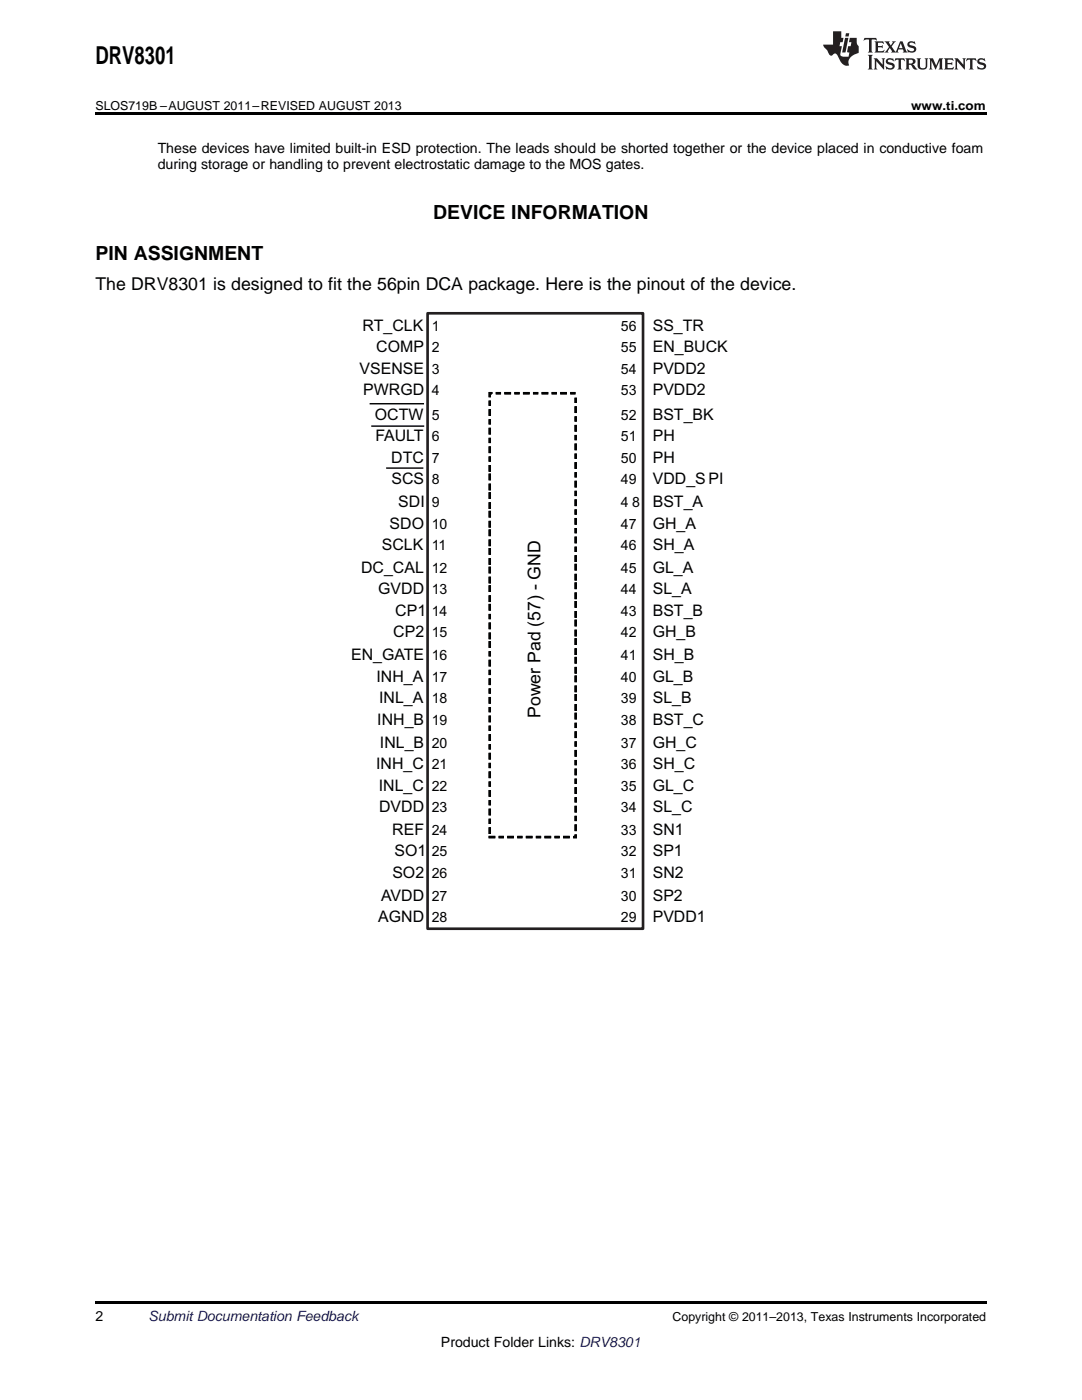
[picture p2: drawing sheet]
<svg xmlns="http://www.w3.org/2000/svg" width="216mm" height="279mm" viewBox="0 0 216 279" stroke-linecap="round" stroke-linejoin="round" font-family="sans-serif">
<path d="M19 259.7h177.8v.5h-177.8z" fill="#000"/>
<path d="M113.9 78.3h.8v.3h-.8zM111.9 78.3h1.1v.3h-1.1zM110.2 78.3h.8v.3h-.8zM108.2 78.3h1.1v.3h-1.1zM106.4 78.3h.9v.3h-.9zM104.4 78.3h1.2v.3h-1.2zM102.7 78.3h.9v.3h-.9zM100.7 78.3h1.2v.3h-1.2zM99 78.3h.9v.3h-.9zM97.6 78.3h.6v.3h-.6h.3v.6h-.3zM97.6 80h.3v.9h-.3zM97.6 81.8h.3v1.1h-.3zM97.6 83.8h.3v.8h-.3zM97.6 85.5h.3v1.1h-.3zM97.6 87.5h.3v.8h-.3zM97.6 89.2h.3v1.1h-.3zM97.6 91.2h.3v.8h-.3zM97.6 92.9h.3v1.1h-.3zM97.6 94.6h.3v1.2h-.3zM97.6 96.6h.3v1.2h-.3zM97.6 98.3h.3v1.2h-.3zM97.6 100.3h.3v1.2h-.3zM97.6 102h.3v1.2h-.3zM97.6 104h.3v1.2h-.3zM97.6 105.8h.3v1.1h-.3zM97.6 107.8h.3v1.1h-.3zM97.6 109.5h.3v1.1h-.3zM97.6 111.5h.3v1.1h-.3zM97.6 113.2h.3v1.1h-.3zM97.6 115.2h.3v1.1h-.3zM97.6 116.9h.3v1.1h-.3zM97.6 118.9h.3v1.1h-.3zM97.6 120.6h.3v1.2h-.3zM97.6 122.6h.3v.9h-.3zM97.6 124.3h.3v1.2h-.3zM97.6 126.3h.3v1.2h-.3zM97.6 128h.3v1.2h-.3zM97.6 130.1h.3v.8h-.3zM97.6 131.8h.3v1.1h-.3zM97.6 133.8h.3v.8h-.3zM97.6 135.5h.3v1.1h-.3zM97.6 137.5h.3v.8h-.3zM97.6 139.2h.3v1.1h-.3zM97.6 141.2h.3v.9h-.3zM97.6 142.9h.3v1.2h-.3zM97.6 144.9h.3v.9h-.3zM97.6 146.6h.3v1.2h-.3zM97.6 148.6h.3v.9h-.3zM97.6 150.3h.3v1.2h-.3zM97.6 152.3h.3v.9h-.3zM97.6 154.1h.3v1.1h-.3zM97.6 156.1h.3v.8h-.3zM97.6 157.8h.3v1.1h-.3zM97.6 159.8h.3v.8h-.3zM97.6 161.5h.3v1.1h-.3zM97.6 163.5h.3v.8h-.3zM97.6 165.2h.3v1.1h-.3zM97.6 166.9h1.1v.3h-1.1zM99.6 166.9h.8v.3h-.8zM101.3 166.9h1.1v.3h-1.1zM103.3 166.9h.9v.3h-.9zM105 166.9h1.2v.3h-1.2zM107 166.9h.9v.3h-.9zM108.7 166.9h1.2v.3h-1.2zM110.7 166.9h.9v.3h-.9zM112.4 166.9h1.2v.3h-1.2zM114.7 166.6h.3v.6h-.6v-.3h.3v.3zM114.7 164.6h.3v1.2h-.3zM114.7 162.9h.3v.9h-.3zM114.7 160.9h.3v1.2h-.3zM114.7 159.2h.3v.9h-.3zM114.7 157.2h.3v1.1h-.3zM114.7 155.5h.3v.8h-.3zM114.7 153.5h.3v1.1h-.3zM114.7 151.8h.3v.8h-.3zM114.7 149.8h.3v1.1h-.3zM114.7 148.1h.3v.8h-.3zM114.7 146.1h.3v1.1h-.3zM114.7 144.3h.3v.9h-.3zM114.7 142.3h.3v1.2h-.3zM114.7 140.6h.3v1.2h-.3zM114.7 138.6h.3v1.2h-.3zM114.7 136.9h.3v1.2h-.3zM114.7 134.9h.3v1.2h-.3zM114.7 133.2h.3v1.1h-.3zM114.7 131.2h.3v1.1h-.3zM114.7 129.5h.3v1.1h-.3zM114.7 127.5h.3v1.1h-.3zM114.7 125.8h.3v1.1h-.3zM114.7 123.8h.3v1.1h-.3zM114.7 122h.3v1.2h-.3zM114.7 120h.3v1.2h-.3zM114.7 118.3h.3v1.2h-.3zM114.7 116.3h.3v1.2h-.3zM114.7 114.6h.3v1.2h-.3zM114.7 112.6h.3v1.2h-.3zM114.7 110.9h.3v1.1h-.3zM114.7 109.2h.3v.8h-.3zM114.7 107.2h.3v1.1h-.3zM114.7 105.5h.3v.8h-.3zM114.7 103.5h.3v1.1h-.3zM114.7 101.8h.3v.8h-.3zM114.7 99.8h.3v1.1h-.3zM114.7 98h.3v.9h-.3zM114.7 96h.3v1.2h-.3zM114.7 94.3h.3v.9h-.3zM114.7 92.3h.3v1.2h-.3zM114.7 90.6h.3v.9h-.3zM114.7 88.6h.3v1.2h-.3zM114.7 86.9h.3v.9h-.3zM114.7 84.9h.3v1.1h-.3zM114.7 83.2h.3v.8h-.3zM114.7 81.2h.3v1.1h-.3zM114.7 79.5h.3v.8h-.3z" fill-rule="evenodd" fill="#010202"/>
<g fill="none" stroke="#010202" stroke-width=".2">
<path d="M97.6 78.3h.6v.3h-.6h.3v.6h-.3zM99 78.3h.9v.3h-.9zM100.7 78.3h1.2v.3h-1.2zM102.7 78.3h.9v.3h-.9zM104.4 78.3h1.2v.3h-1.2zM106.4 78.3h.9v.3h-.9zM108.2 78.3h1.1v.3h-1.1zM110.2 78.3h.8v.3h-.8zM111.9 78.3h1.1v.3h-1.1zM113.9 78.3h.8v.3h-.8zM114.7 79.5h.3v.8h-.3zM97.6 80h.3v.9h-.3z"/>
<path d="M97.6 81.8h.3v1.1h-.3zM97.6 83.8h.3v.8h-.3zM97.6 85.5h.3v1.1h-.3zM97.6 87.5h.3v.8h-.3zM97.6 89.2h.3v1.1h-.3zM97.6 91.2h.3v.8h-.3zM97.6 92.9h.3v1.1h-.3zM97.6 94.6h.3v1.2h-.3zM97.6 96.6h.3v1.2h-.3zM97.6 98.3h.3v1.2h-.3zM114.7 99.8h.3v1.1h-.3zM114.7 98h.3v.9h-.3z"/>
<path d="M114.7 96h.3v1.2h-.3zM114.7 94.3h.3v.9h-.3zM114.7 92.3h.3v1.2h-.3zM114.7 90.6h.3v.9h-.3zM114.7 88.6h.3v1.2h-.3zM114.7 86.9h.3v.9h-.3zM114.7 84.9h.3v1.1h-.3zM114.7 83.2h.3v.8h-.3zM114.7 81.2h.3v1.1h-.3zM97.6 100.3h.3v1.2h-.3zM97.6 102h.3v1.2h-.3zM97.6 104h.3v1.2h-.3z"/>
<path d="M97.6 105.8h.3v1.1h-.3zM97.6 107.8h.3v1.1h-.3zM97.6 109.5h.3v1.1h-.3zM97.6 111.5h.3v1.1h-.3zM97.6 113.2h.3v1.1h-.3zM97.6 115.2h.3v1.1h-.3zM97.6 116.9h.3v1.1h-.3zM97.6 118.9h.3v1.1h-.3zM114.7 118.3h.3v1.2h-.3zM114.7 116.3h.3v1.2h-.3zM114.7 114.6h.3v1.2h-.3zM114.7 112.6h.3v1.2h-.3z"/>
<path d="M114.7 110.9h.3v1.1h-.3zM114.7 109.2h.3v.8h-.3zM114.7 107.2h.3v1.1h-.3zM114.7 105.5h.3v.8h-.3zM114.7 103.5h.3v1.1h-.3zM114.7 101.8h.3v.8h-.3zM97.6 120.6h.3v1.2h-.3zM97.6 122.6h.3v.9h-.3zM97.6 124.3h.3v1.2h-.3zM97.6 126.3h.3v1.2h-.3zM97.6 128h.3v1.2h-.3zM97.6 130.1h.3v.8h-.3z"/>
<path d="M97.6 131.8h.3v1.1h-.3zM97.6 133.8h.3v.8h-.3zM97.6 135.5h.3v1.1h-.3zM97.6 137.5h.3v.8h-.3zM97.6 139.2h.3v1.1h-.3zM114.7 138.6h.3v1.2h-.3zM114.7 136.9h.3v1.2h-.3zM114.7 134.9h.3v1.2h-.3zM114.7 133.2h.3v1.1h-.3zM114.7 131.2h.3v1.1h-.3zM114.7 129.5h.3v1.1h-.3zM114.7 127.5h.3v1.1h-.3z"/>
<path d="M114.7 125.8h.3v1.1h-.3zM114.7 123.8h.3v1.1h-.3zM114.7 122h.3v1.2h-.3zM114.7 120h.3v1.2h-.3zM97.6 141.2h.3v.9h-.3zM97.6 142.9h.3v1.2h-.3zM97.6 144.9h.3v.9h-.3zM97.6 146.6h.3v1.2h-.3zM97.6 148.6h.3v.9h-.3zM97.6 150.3h.3v1.2h-.3zM97.6 152.3h.3v.9h-.3zM97.6 154.1h.3v1.1h-.3z"/>
<path d="M97.6 156.1h.3v.8h-.3zM97.6 157.8h.3v1.1h-.3zM97.6 159.8h.3v.8h-.3zM114.7 159.2h.3v.9h-.3zM114.7 157.2h.3v1.1h-.3zM114.7 155.5h.3v.8h-.3zM114.7 153.5h.3v1.1h-.3zM114.7 151.8h.3v.8h-.3zM114.7 149.8h.3v1.1h-.3zM114.7 148.1h.3v.8h-.3zM114.7 146.1h.3v1.1h-.3zM114.7 144.3h.3v.9h-.3z"/>
<path d="M114.7 142.3h.3v1.2h-.3zM114.7 140.6h.3v1.2h-.3zM97.6 161.5h.3v1.1h-.3zM97.6 163.5h.3v.8h-.3zM97.6 165.2h.3v1.1h-.3zM97.6 166.9h1.1v.3h-1.1zM99.6 166.9h.8v.3h-.8zM101.3 166.9h1.1v.3h-1.1zM103.3 166.9h.9v.3h-.9zM105 166.9h1.2v.3h-1.2zM107 166.9h.9v.3h-.9zM108.7 166.9h1.2v.3h-1.2z"/>
<path d="M110.7 166.9h.9v.3h-.9zM112.4 166.9h1.2v.3h-1.2zM114.7 164.6h.3v1.2h-.3zM114.7 162.9h.3v.9h-.3zM114.7 160.9h.3v1.2h-.3zM114.7 166.6h.3v.6h-.6v-.3h.3v.3z"/>
</g>
<path d="M113.9 78.3h.8v.3h-.8zM111.9 78.3h1.1v.3h-1.1zM110.2 78.3h.8v.3h-.8zM108.2 78.3h1.1v.3h-1.1zM106.4 78.3h.9v.3h-.9zM104.4 78.3h1.2v.3h-1.2zM102.7 78.3h.9v.3h-.9zM100.7 78.3h1.2v.3h-1.2zM99 78.3h.9v.3h-.9zM97.6 78.3h.6v.3h-.6h.3v.6h-.3zM97.6 80h.3v.9h-.3zM97.6 81.8h.3v1.1h-.3zM97.6 83.8h.3v.8h-.3zM97.6 85.5h.3v1.1h-.3zM97.6 87.5h.3v.8h-.3zM97.6 89.2h.3v1.1h-.3zM97.6 91.2h.3v.8h-.3zM97.6 92.9h.3v1.1h-.3zM97.6 94.6h.3v1.2h-.3zM97.6 96.6h.3v1.2h-.3zM97.6 98.3h.3v1.2h-.3zM97.6 100.3h.3v1.2h-.3zM97.6 102h.3v1.2h-.3zM97.6 104h.3v1.2h-.3zM97.6 105.8h.3v1.1h-.3zM97.6 107.8h.3v1.1h-.3zM97.6 109.5h.3v1.1h-.3zM97.6 111.5h.3v1.1h-.3zM97.6 113.2h.3v1.1h-.3zM97.6 115.2h.3v1.1h-.3zM97.6 116.9h.3v1.1h-.3zM97.6 118.9h.3v1.1h-.3zM97.6 120.6h.3v1.2h-.3zM97.6 122.6h.3v.9h-.3zM97.6 124.3h.3v1.2h-.3zM97.6 126.3h.3v1.2h-.3zM97.6 128h.3v1.2h-.3zM97.6 130.1h.3v.8h-.3zM97.6 131.8h.3v1.1h-.3zM97.6 133.8h.3v.8h-.3zM97.6 135.5h.3v1.1h-.3zM97.6 137.5h.3v.8h-.3zM97.6 139.2h.3v1.1h-.3zM97.6 141.2h.3v.9h-.3zM97.6 142.9h.3v1.2h-.3zM97.6 144.9h.3v.9h-.3zM97.6 146.6h.3v1.2h-.3zM97.6 148.6h.3v.9h-.3zM97.6 150.3h.3v1.2h-.3zM97.6 152.3h.3v.9h-.3zM97.6 154.1h.3v1.1h-.3zM97.6 156.1h.3v.8h-.3zM97.6 157.8h.3v1.1h-.3zM97.6 159.8h.3v.8h-.3zM97.6 161.5h.3v1.1h-.3zM97.6 163.5h.3v.8h-.3zM97.6 165.2h.3v1.1h-.3zM97.6 166.9h1.1v.3h-1.1zM99.6 166.9h.8v.3h-.8zM101.3 166.9h1.1v.3h-1.1zM103.3 166.9h.9v.3h-.9zM105 166.9h1.2v.3h-1.2zM107 166.9h.9v.3h-.9zM108.7 166.9h1.2v.3h-1.2zM110.7 166.9h.9v.3h-.9zM112.4 166.9h1.2v.3h-1.2zM114.7 166.6h.3v.6h-.6v-.3h.3v.3zM114.7 164.6h.3v1.2h-.3zM114.7 162.9h.3v.9h-.3zM114.7 160.9h.3v1.2h-.3zM114.7 159.2h.3v.9h-.3zM114.7 157.2h.3v1.1h-.3zM114.7 155.5h.3v.8h-.3zM114.7 153.5h.3v1.1h-.3zM114.7 151.8h.3v.8h-.3zM114.7 149.8h.3v1.1h-.3zM114.7 148.1h.3v.8h-.3zM114.7 146.1h.3v1.1h-.3zM114.7 144.3h.3v.9h-.3zM114.7 142.3h.3v1.2h-.3zM114.7 140.6h.3v1.2h-.3zM114.7 138.6h.3v1.2h-.3zM114.7 136.9h.3v1.2h-.3zM114.7 134.9h.3v1.2h-.3zM114.7 133.2h.3v1.1h-.3zM114.7 131.2h.3v1.1h-.3zM114.7 129.5h.3v1.1h-.3zM114.7 127.5h.3v1.1h-.3zM114.7 125.8h.3v1.1h-.3zM114.7 123.8h.3v1.1h-.3zM114.7 122h.3v1.2h-.3zM114.7 120h.3v1.2h-.3zM114.7 118.3h.3v1.2h-.3zM114.7 116.3h.3v1.2h-.3zM114.7 114.6h.3v1.2h-.3zM114.7 112.6h.3v1.2h-.3zM114.7 110.9h.3v1.1h-.3zM114.7 109.2h.3v.8h-.3zM114.7 107.2h.3v1.1h-.3zM114.7 105.5h.3v.8h-.3zM114.7 103.5h.3v1.1h-.3zM114.7 101.8h.3v.8h-.3zM114.7 99.8h.3v1.1h-.3zM114.7 98h.3v.9h-.3zM114.7 96h.3v1.2h-.3zM114.7 94.3h.3v.9h-.3zM114.7 92.3h.3v1.2h-.3zM114.7 90.6h.3v.9h-.3zM114.7 88.6h.3v1.2h-.3zM114.7 86.9h.3v.9h-.3zM114.7 84.9h.3v1.1h-.3zM114.7 83.2h.3v.8h-.3zM114.7 81.2h.3v1.1h-.3zM114.7 79.5h.3v.8h-.3z" fill-rule="evenodd" fill="#010202"/>
<g fill="none" stroke="#010202" stroke-width=".2">
<path d="M97.6 78.3h.6v.3h-.6h.3v.6h-.3zM99 78.3h.9v.3h-.9zM100.7 78.3h1.2v.3h-1.2zM102.7 78.3h.9v.3h-.9zM104.4 78.3h1.2v.3h-1.2zM106.4 78.3h.9v.3h-.9zM108.2 78.3h1.1v.3h-1.1zM110.2 78.3h.8v.3h-.8zM111.9 78.3h1.1v.3h-1.1zM113.9 78.3h.8v.3h-.8zM114.7 79.5h.3v.8h-.3zM97.6 80h.3v.9h-.3z"/>
<path d="M97.6 81.8h.3v1.1h-.3zM97.6 83.8h.3v.8h-.3zM97.6 85.5h.3v1.1h-.3zM97.6 87.5h.3v.8h-.3zM97.6 89.2h.3v1.1h-.3zM97.6 91.2h.3v.8h-.3zM97.6 92.9h.3v1.1h-.3zM97.6 94.6h.3v1.2h-.3zM97.6 96.6h.3v1.2h-.3zM97.6 98.3h.3v1.2h-.3zM114.7 99.8h.3v1.1h-.3zM114.7 98h.3v.9h-.3z"/>
<path d="M114.7 96h.3v1.2h-.3zM114.7 94.3h.3v.9h-.3zM114.7 92.3h.3v1.2h-.3zM114.7 90.6h.3v.9h-.3zM114.7 88.6h.3v1.2h-.3zM114.7 86.9h.3v.9h-.3zM114.7 84.9h.3v1.1h-.3zM114.7 83.2h.3v.8h-.3zM114.7 81.2h.3v1.1h-.3zM97.6 100.3h.3v1.2h-.3zM97.6 102h.3v1.2h-.3zM97.6 104h.3v1.2h-.3z"/>
<path d="M97.6 105.8h.3v1.1h-.3zM97.6 107.8h.3v1.1h-.3zM97.6 109.5h.3v1.1h-.3zM97.6 111.5h.3v1.1h-.3zM97.6 113.2h.3v1.1h-.3zM97.6 115.2h.3v1.1h-.3zM97.6 116.9h.3v1.1h-.3zM97.6 118.9h.3v1.1h-.3zM114.7 118.3h.3v1.2h-.3zM114.7 116.3h.3v1.2h-.3zM114.7 114.6h.3v1.2h-.3zM114.7 112.6h.3v1.2h-.3z"/>
<path d="M114.7 110.9h.3v1.1h-.3zM114.7 109.2h.3v.8h-.3zM114.7 107.2h.3v1.1h-.3zM114.7 105.5h.3v.8h-.3zM114.7 103.5h.3v1.1h-.3zM114.7 101.8h.3v.8h-.3zM97.6 120.6h.3v1.2h-.3zM97.6 122.6h.3v.9h-.3zM97.6 124.3h.3v1.2h-.3zM97.6 126.3h.3v1.2h-.3zM97.6 128h.3v1.2h-.3zM97.6 130.1h.3v.8h-.3z"/>
<path d="M97.6 131.8h.3v1.1h-.3zM97.6 133.8h.3v.8h-.3zM97.6 135.5h.3v1.1h-.3zM97.6 137.5h.3v.8h-.3zM97.6 139.2h.3v1.1h-.3zM114.7 138.6h.3v1.2h-.3zM114.7 136.9h.3v1.2h-.3zM114.7 134.9h.3v1.2h-.3zM114.7 133.2h.3v1.1h-.3zM114.7 131.2h.3v1.1h-.3zM114.7 129.5h.3v1.1h-.3zM114.7 127.5h.3v1.1h-.3z"/>
<path d="M114.7 125.8h.3v1.1h-.3zM114.7 123.8h.3v1.1h-.3zM114.7 122h.3v1.2h-.3zM114.7 120h.3v1.2h-.3zM97.6 141.2h.3v.9h-.3zM97.6 142.9h.3v1.2h-.3zM97.6 144.9h.3v.9h-.3zM97.6 146.6h.3v1.2h-.3zM97.6 148.6h.3v.9h-.3zM97.6 150.3h.3v1.2h-.3zM97.6 152.3h.3v.9h-.3zM97.6 154.1h.3v1.1h-.3z"/>
<path d="M97.6 156.1h.3v.8h-.3zM97.6 157.8h.3v1.1h-.3zM97.6 159.8h.3v.8h-.3zM114.7 159.2h.3v.9h-.3zM114.7 157.2h.3v1.1h-.3zM114.7 155.5h.3v.8h-.3zM114.7 153.5h.3v1.1h-.3zM114.7 151.8h.3v.8h-.3zM114.7 149.8h.3v1.1h-.3zM114.7 148.1h.3v.8h-.3zM114.7 146.1h.3v1.1h-.3zM114.7 144.3h.3v.9h-.3z"/>
<path d="M114.7 142.3h.3v1.2h-.3zM114.7 140.6h.3v1.2h-.3zM97.6 161.5h.3v1.1h-.3zM97.6 163.5h.3v.8h-.3zM97.6 165.2h.3v1.1h-.3zM97.6 166.9h1.1v.3h-1.1zM99.6 166.9h.8v.3h-.8zM101.3 166.9h1.1v.3h-1.1zM103.3 166.9h.9v.3h-.9zM105 166.9h1.2v.3h-1.2zM107 166.9h.9v.3h-.9zM108.7 166.9h1.2v.3h-1.2z"/>
<path d="M110.7 166.9h.9v.3h-.9zM112.4 166.9h1.2v.3h-1.2zM114.7 164.6h.3v1.2h-.3zM114.7 162.9h.3v.9h-.3zM114.7 160.9h.3v1.2h-.3zM114.7 166.6h.3v.6h-.6v-.3h.3v.3z"/>
</g>
<path d="M73.7 80.6h10.9M74.1 85h10.6M77 93.4h7.5" fill="none" stroke="#010202" stroke-width=".29"/>
<path d="M85.3 62.5h43v122.8h-43z" fill="none" stroke="#231f20" stroke-width=".53"/>
<path d="M19 22.5h177.8v.5h-177.8z" fill="#000"/>
<g fill="#231f20">
<path d="M172.5 7.6l-.1 .5 .4-.2h.6v.1v2.1l-.2 .4h.9l-.2-.4v-2.1l.1-.1h.5l.5 .2-.2-.5zM174.5 8.3l.2 .3v1.5l-.2 .4h1.8l.2-.6a1.04 1.04 0 0 1-1.3 .2v-.7h.6l.3 .2v-.6l-.3 .2h-.6v-.6l.8-.1 .4 .3-.2-.5zM176.5 8.3l.9 1.1-.9 1.1h.8l-.2-.2 .4-.7 .5 .7-.2 .2h1.5l-.2-.2 .2-.4h.9l.1 .4-.2 .2h1l-.3-.3-.7-1.9h-.5l-.9 2-.8-1 .9-1h-.8l.1 .3-.4 .5-.3-.6 .1-.2zM179.7 8.6l.4 1h-.7zM181.3 8.4a.63 .63 0 0 0-.2 .7 .63 .63 0 0 0 .6 .4l.6 .2 .1 .2a.75 .75 0 0 1-.7 .4 .75 .75 0 0 1-.6-.5l.1 .7 .1-.1a1.11 1.11 0 0 0 1.5-.6 1.13 1.13 0 0 0-1.2-.8l-.1-.4a1.04 1.04 0 0 1 1.2 .2l-.2-.5-.2 .1-.4-.2zM173.2 10.9l.2 .4v2.2l-.2 .4h1l-.3-.4v-2.2l.3-.4zM174.3 11.6l.3 .4v1.5l-.3 .4h.8l-.2-.4v-1.3l1.5 1.7v-1.9l.2-.4h-.7l.2 .4v.9l-1.1-1.3zM177 11.8a.62 .62 0 0 0-.2 .7 .62 .62 0 0 0 .6 .4l.6 .1 .1 .3a.76 .76 0 0 1-.7 .3 .76 .76 0 0 1-.7-.4l.2 .7 .1-.1a1.11 1.11 0 0 0 1.5-.6 1.13 1.13 0 0 0-1.2-.8l-.1-.4a1.04 1.04 0 0 1 1.2 .2l-.2-.6-.2 .1-.5-.1zM178.7 11.6l-.2 .6a.61 .61 0 0 1 .8-.3v1.6l-.2 .4h.9l-.2-.4v-1.6a.63 .63 0 0 1 .7 .3l-.1-.6zM180.6 11.6l.3 .4v1.5l-.3 .4h1l-.2-.2-.1-.8 .6 .2a.76 .76 0 0 0 1.2 .7l-1-1a.58 .58 0 0 0 .6-.5 .58 .58 0 0 0-.5-.6zM181.4 11.9h.1a.45 .45 0 0 1 .5 .1 .45 .45 0 0 1 .1 .5l-.8 .2zM182.9 11.6l.2 .2a2.17 2.17 0 0 0 .3 1.9 .99 .99 0 0 0 1.6-.6v-1.1l.2-.4h-.7l.2 .2a1.92 1.92 0 0 1-.2 1.8 .6 .6 0 0 1-.9-.5v-1.1l.2-.4zM185.4 11.6l.2 .4v1.5l-.2 .4h.7l-.2-.4v-1.4l.8 1.8 .8-1.8v1.4l-.2 .4h.9l-.2-.4v-1.5l.2-.4h-.8l-.6 1.5-.6-1.5zM188.4 11.6l.2 .4v1.5l-.2 .4h1.8l.1-.6a1.04 1.04 0 0 1-1.2 .1v-.6h.5l.4 .2v-.6l-.4 .2h-.5v-.7h.8l.3 .3-.1-.6zM190.5 11.6l.2 .4v1.5l-.2 .4h.7l-.2-.4v-1.3l1.5 1.7v-1.9l.2-.4h-.7l.2 .4v.9l-1.1-1.3zM192.9 11.6l-.1 .6a.61 .61 0 0 1 .7-.3l.1 1.6-.3 .4h1l-.3-.4 .1-1.6a.63 .63 0 0 1 .7 .3l-.1-.6zM195.2 11.8a.62 .62 0 0 0-.2 .7 .62 .62 0 0 0 .6 .4l.6 .1 .1 .3a.76 .76 0 0 1-.7 .3 .76 .76 0 0 1-.6-.4l.1 .7 .1-.1a1.11 1.11 0 0 0 1.6-.6 1.13 1.13 0 0 0-1.3-.8l-.1-.4a1.04 1.04 0 0 1 1.2 .2l-.1-.6-.2 .1-.5-.1z"/>
<path d="M166.2 6.3v2.6h-1.9v.4l.8 .9a.91 .91 0 0 0 1 .8 .56 .56 0 0 1 .5-.3 .56 .56 0 0 1 .5 .3l.4 .8a1.53 1.53 0 0 0 1.9 1.2 1.54 1.54 0 0 1 1-2.1l.9-.3v-1.4a1.52 1.52 0 0 1-.4-1.6h-1.3l-.2 .8h.5l-.2 .8h-.5l-.1 1v.2l.4 .1-.2 .8a1.93 1.93 0 0 1-1.6-.3l.3-1.8h-.5l.2-.8h.4l.2-.8h-.4v-1.3zM168.6 7.6l-.6 2.9h.7l.6-2.9zM168.8 6.6l-.1 .7h.6l.2-.7z"/>
</g>
<text font-size="4.9" x="19" y="12.8">DRV8301</text>
<g font-size="3.9">
<text x="86.4" y="43.7">DEVICE INFORMATION</text>
<text x="19" y="51.9">PIN ASSIGNMENT</text>
</g>
<text font-size="3.5" x="19" y="57.9">The DRV8301 is designed to fit the 56pin DCA package. Here is the pinout of the device.</text>
<text font-size="3.5" fill="#010202" x="107.9" y="143.3" transform="rotate(-90 107.9 143.3)">Power Pad (57) - GND</text>
<g font-size="3.2" fill="#010202">
<text x="72.4" y="66">RT_CLK</text>
<text x="75.1" y="70.3">COMP</text>
<text x="130.3" y="70.3">EN_BUCK</text>
<text x="130.3" y="66">SS_TR</text>
<text x="71.8" y="74.6">VSENSE</text>
<text x="130.3" y="74.6">PVDD2</text>
<text x="72.5" y="78.9">PWRGD</text>
<text x="74.8" y="83.8">OCTW</text>
<text x="130.3" y="78.9">PVDD2</text>
<text x="130.3" y="83.8">BST_BK</text>
<text x="74.9" y="88">FAULT</text>
<text x="130.3" y="88">PH</text>
<text x="78.1" y="92.3">DTC</text>
<text x="130.3" y="92.3">PH</text>
<text x="78.1" y="96.6">SCS</text>
<text x="79.5" y="101.2">SDI</text>
<text x="130.3" y="101.2">BST_A</text>
<text x="130.3" y="96.6">VDD_SPI</text>
<text x="77.7" y="105.5">SDO</text>
<text x="130.3" y="105.5">GH_A</text>
<text x="76.2" y="109.8">SCLK</text>
<text x="130.2" y="109.8">SH_A</text>
<text x="72.1" y="114.3">DC_CAL</text>
<text x="75.5" y="118.6">GVDD</text>
<text x="130.2" y="118.6">SL_A</text>
<text x="130.2" y="114.3">GL_A</text>
<text x="78.9" y="122.9">CP1</text>
<text x="130.2" y="122.9">BST_B</text>
<text x="70.1" y="131.8">EN_GATE</text>
<text x="78.5" y="127.2">CP2</text>
<text x="130.2" y="127.2">GH_B</text>
<text x="130.2" y="131.8">SH_B</text>
<text x="75.1" y="136.1">INH_A</text>
<text x="130.2" y="136.1">GL_B</text>
<text x="75.6" y="140.3">INL_A</text>
<text x="130.2" y="140.3">SL_B</text>
<text x="75.3" y="144.6">INH_B</text>
<text x="75.8" y="149.2">INL_B</text>
<text x="130.2" y="149.2">GH_C</text>
<text x="130.2" y="144.6">BST_C</text>
<text x="75.1" y="153.5">INH_C</text>
<text x="130.2" y="153.5">SH_C</text>
<text x="75.6" y="157.8">INL_C</text>
<text x="130.2" y="157.8">GL_C</text>
<text x="75.6" y="162.1">DVDD</text>
<text x="78.3" y="166.6">REF</text>
<text x="130.2" y="166.6">SN1</text>
<text x="130.2" y="162.1">SL_C</text>
<text x="78.7" y="170.9">SO1</text>
<text x="130.2" y="170.9">SP1</text>
<text x="76.1" y="179.8">AVDD</text>
<text x="78.3" y="175.2">SO2</text>
<text x="130.2" y="179.8">SP2</text>
<text x="130.2" y="175.2">SN2</text>
<text x="75.5" y="184.1">AGND</text>
<text x="130.2" y="184.1">PVDD1</text>
</g>
<g font-size="2.8">
<text x="31.5" y="30.5">These devices have limited built-in ESD protection. The leads should be shorted together or the device placed in conductive foam</text>
<text x="31.5" y="33.7">during storage or handling to prevent electrostatic damage to the MOS gates.</text>
<text x="19" y="263.6">2</text>
<text x="88" y="268.9">Product Folder Links: DRV8301</text>
</g>
<g font-size="2.8" fill="#010202">
<text x="86.2" y="70.3">2</text>
<text x="86.2" y="66">1</text>
<text x="123.9" y="70.3">55</text>
<text x="123.9" y="66">56</text>
<text x="86.2" y="74.6">3</text>
<text x="123.9" y="74.6">54</text>
<text x="86.2" y="78.9">4</text>
<text x="86.2" y="83.8">5</text>
<text x="123.9" y="78.9">53</text>
<text x="123.9" y="83.8">52</text>
<text x="86.2" y="88">6</text>
<text x="123.9" y="88">51</text>
<text x="86.2" y="92.3">7</text>
<text x="123.9" y="92.3">50</text>
<text x="86.2" y="101.2">9</text>
<text x="86.2" y="96.6">8</text>
<text x="123.9" y="101.2">4 8</text>
<text x="123.9" y="96.6">49</text>
<text x="86.2" y="105.5">10</text>
<text x="123.9" y="105.5">47</text>
<text x="86.2" y="109.8">11</text>
<text x="123.9" y="109.8">46</text>
<text x="86.2" y="118.6">13</text>
<text x="86.2" y="114.3">12</text>
<text x="123.9" y="118.6">44</text>
<text x="123.9" y="114.3">45</text>
<text x="86.2" y="122.9">14</text>
<text x="123.9" y="122.9">43</text>
<text x="86.2" y="127.2">15</text>
<text x="86.2" y="131.8">16</text>
<text x="123.9" y="127.2">42</text>
<text x="123.9" y="131.8">41</text>
<text x="86.2" y="136.1">17</text>
<text x="123.9" y="136.1">40</text>
<text x="86.2" y="140.3">18</text>
<text x="123.9" y="140.3">39</text>
<text x="86.2" y="149.2">20</text>
<text x="86.2" y="144.6">19</text>
<text x="123.9" y="149.2">37</text>
<text x="123.9" y="144.6">38</text>
<text x="86.2" y="153.5">21</text>
<text x="123.9" y="153.5">36</text>
<text x="86.2" y="157.8">22</text>
<text x="123.9" y="157.8">35</text>
<text x="86.2" y="166.6">24</text>
<text x="86.2" y="162.1">23</text>
<text x="123.9" y="166.6">33</text>
<text x="123.9" y="162.1">34</text>
<text x="86.2" y="170.9">25</text>
<text x="123.9" y="170.9">32</text>
<text x="86.2" y="179.8">27</text>
<text x="86.2" y="175.2">26</text>
<text x="123.9" y="179.8">30</text>
<text x="123.9" y="175.2">31</text>
<text x="86.2" y="184.1">28</text>
<text x="123.9" y="184.1">29</text>
</g>
<text font-size="2.8" fill="#0000c8" x="29.6" y="263.6">Submit Documentation Feedback</text>
<g font-size="2.5">
<text x="19" y="21.9">SLOS719B –AUGUST 2011–REVISED AUGUST 2013</text>
<text x="181.8" y="21.9">www.ti.com</text>
<text x="134.2" y="263.6">Copyright © 2011–2013, Texas Instruments Incorporated</text>
</g>
</svg>
